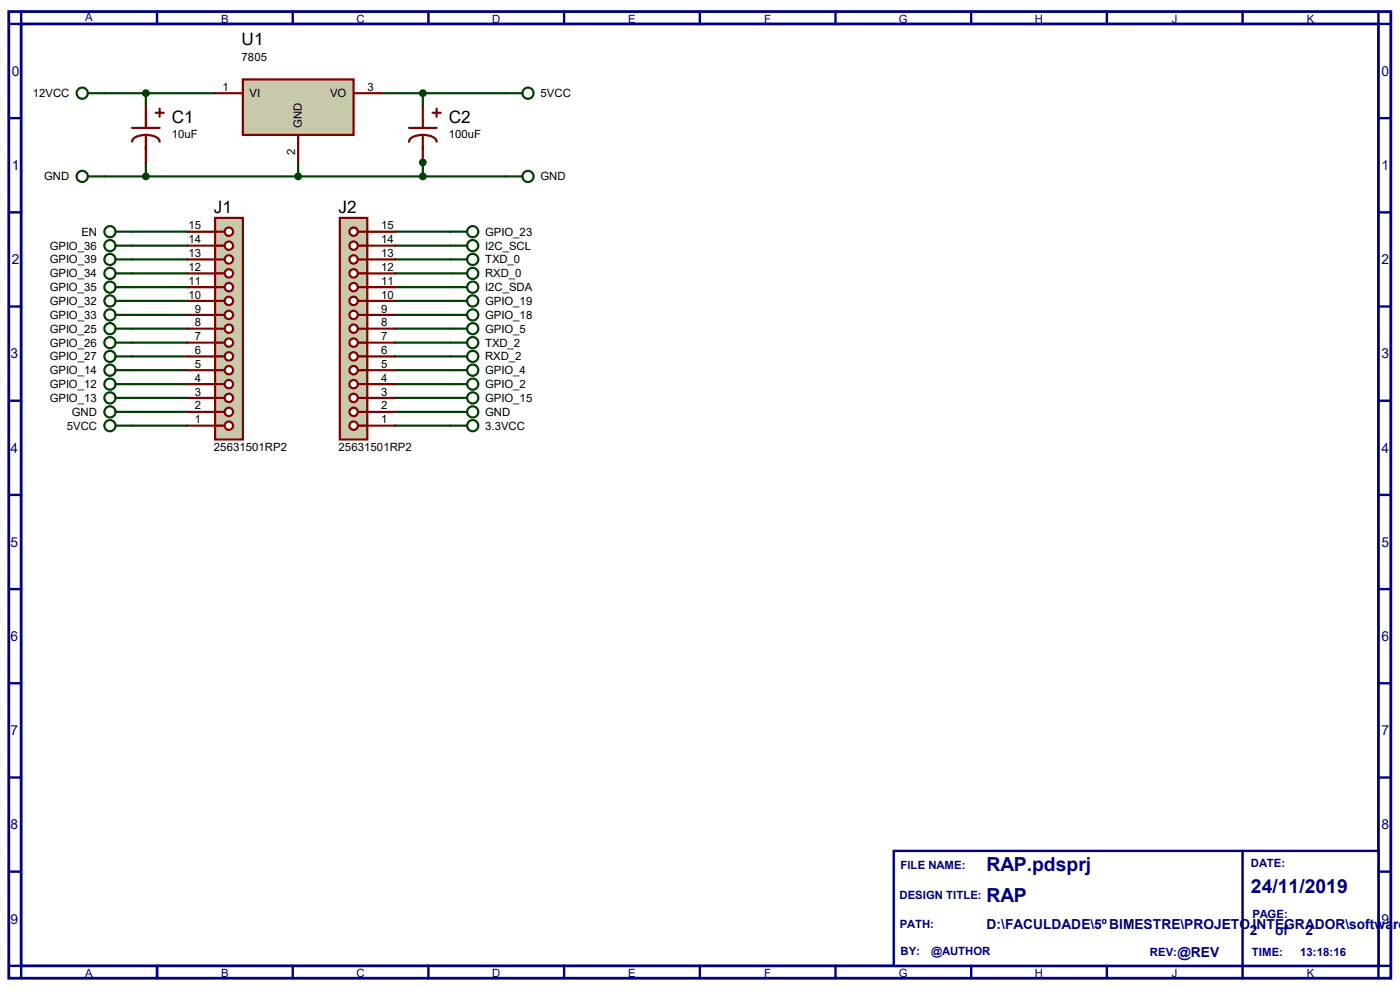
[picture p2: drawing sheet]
<svg xmlns="http://www.w3.org/2000/svg" width="297mm" height="210mm" viewBox="0 0 297 210" stroke-linecap="round" stroke-linejoin="round" font-family="sans-serif">
<path d="M1.9 2.5h293.2v205h-293.2zM4.5 5.1h287.9v199.8h-287.9z" fill="none" stroke="#000080" stroke-width=".59"/>
<path d="M4.5 2.5v2.6h-2.6M33.3 2.5v2.6" fill="none" stroke="#000080" stroke-width=".51"/>
<path d="M189.6 180.5h102.8v24.4h-102.8z" fill="#fff" stroke="#000080" stroke-width=".51"/>
<g fill="none" stroke="#000080" stroke-width=".51">
<path d="M62.1 2.5v2.6M90.9 2.5v2.6M119.7 2.5v2.6M148.5 2.5v2.6M177.2 2.5v2.6M206 2.5v2.6M234.8 2.5v2.6M263.6 2.5v2.6M292.4 2.5v2.6h2.7M1.9 25.1h2.6M292.4 25.1h2.7M1.9 45h2.6"/>
<path d="M292.4 45h2.7M1.9 65h2.6M292.4 65h2.7M1.9 85h2.6M292.4 85h2.7M1.9 105h2.6M292.4 105h2.7M1.9 125h2.6M292.4 125h2.7M1.9 144.9h2.6M292.4 144.9h2.7M1.9 164.9h2.6"/>
<path d="M292.4 164.9h2.7M1.9 184.9h2.6M263.6 180.5v27M292.4 184.9h2.7M1.9 204.9h2.6v2.6M33.3 204.9v2.6M62.1 204.9v2.6M90.9 204.9v2.6M119.7 204.9v2.6M148.5 204.9v2.6M177.2 204.9v2.6M206 204.9v2.6"/>
<path d="M234.8 204.9v2.6M295.1 204.9h-2.7v2.6"/>
</g>
<path d="M22.1 19.8h8.8v2.9" fill="none" stroke="#004000" stroke-width=".47"/>
<circle cx="89.7" cy="34.5" r=".23" fill="#004000"/>
<g fill="none" stroke="#004000" stroke-width=".47">
<path d="M18.6 19.8h3.5M30.9 19.8h14.7M80.9 19.8h30M89.7 19.8v2.9M18.6 37.4h92.3M30.9 34.5v2.9M63.2 34.5v2.9M89.7 34.5v2.9M28 49.1h11.8M28 52.1h11.8M28 55h11.8M28 58h11.8"/>
<path d="M83.8 49.1h11.8M83.8 52.1h11.8M83.8 55h11.8M83.8 58h11.8M28 60.9h11.8M28 63.8h11.8M28 66.8h11.8M28 69.7h11.8M28 72.7h11.8M28 75.6h11.8M28 78.5h11.8M83.8 60.9h11.8"/>
<path d="M83.8 63.8h11.8M83.8 66.8h11.8M83.8 69.7h11.8M83.8 72.7h11.8M83.8 75.6h11.8M83.8 78.5h11.8M28 81.5h11.8M28 84.4h11.8M28 87.4h11.8M28 90.3h11.8M83.8 81.5h11.8M83.8 84.4h11.8"/>
<path d="M83.8 87.4h11.8M83.8 90.3h11.8"/>
<circle cx="17.4" cy="19.8" r="1.19"/>
<circle cx="112" cy="19.8" r="1.19"/>
<circle cx="17.4" cy="37.4" r="1.19"/>
<circle cx="112" cy="37.4" r="1.19"/>
</g>
<g fill="none" stroke="#800000" stroke-width=".47">
<path d="M28 27.1h5.9M30.9 28.6a3.6 3.6 0 0 1 2.9 1l.1 .5M30.9 28.6a3.6 3.6 0 0 0-2.8 1l-.1 .5M30.9 22.7v4.4M30.9 28.6v5.9M33 23.9h1.8M33.9 23v1.8M86.8 27.1h5.8M89.7 28.6a3.6 3.6 0 0 1 2.8 1l.1 .5M89.7 28.6a3.6 3.6 0 0 0-2.8 1l-.1 .5M89.7 22.7v4.4M89.7 28.6v5.9"/>
<path d="M91.8 23.9h1.7M92.6 23v1.8"/>
</g>
<g fill="#004000" stroke="#004000" stroke-width=".47">
<circle cx="30.9" cy="19.8" r=".59"/>
<circle cx="89.7" cy="34.5" r=".59"/>
<circle cx="89.7" cy="19.8" r=".59"/>
<circle cx="30.9" cy="37.4" r=".59"/>
<circle cx="63.2" cy="37.4" r=".59"/>
<circle cx="89.7" cy="37.4" r=".59"/>
</g>
<path d="M51.5 16.8h23.5v11.8h-23.5z" fill="#c8c8aa" stroke="#800000" stroke-width=".47"/>
<path d="M45.6 19.8h5.9M75 19.8h5.9M63.2 28.6v5.9" fill="none" stroke="#800000" stroke-width=".47"/>
<path d="M45.6 46.2h5.9v47h-5.9z" fill="#c8c8aa" stroke="#800000" stroke-width=".47"/>
<path d="M45.6 90.3h2.1" fill="none" stroke="#800000" stroke-width=".47"/>
<circle cx="48.6" cy="90.3" r=".89" fill="#fff" stroke="#800000" stroke-width=".47"/>
<path d="M45.6 87.4h2.1" fill="none" stroke="#800000" stroke-width=".47"/>
<circle cx="48.6" cy="87.4" r=".89" fill="#fff" stroke="#800000" stroke-width=".47"/>
<path d="M45.6 84.4h2.1" fill="none" stroke="#800000" stroke-width=".47"/>
<circle cx="48.6" cy="84.4" r=".89" fill="#fff" stroke="#800000" stroke-width=".47"/>
<path d="M45.6 81.5h2.1" fill="none" stroke="#800000" stroke-width=".47"/>
<circle cx="48.6" cy="81.5" r=".89" fill="#fff" stroke="#800000" stroke-width=".47"/>
<path d="M45.6 78.5h2.1" fill="none" stroke="#800000" stroke-width=".47"/>
<circle cx="48.6" cy="78.5" r=".89" fill="#fff" stroke="#800000" stroke-width=".47"/>
<path d="M45.6 75.6h2.1" fill="none" stroke="#800000" stroke-width=".47"/>
<circle cx="48.6" cy="75.6" r=".89" fill="#fff" stroke="#800000" stroke-width=".47"/>
<path d="M45.6 72.7h2.1" fill="none" stroke="#800000" stroke-width=".47"/>
<circle cx="48.6" cy="72.7" r=".89" fill="#fff" stroke="#800000" stroke-width=".47"/>
<path d="M45.6 69.7h2.1" fill="none" stroke="#800000" stroke-width=".47"/>
<circle cx="48.6" cy="69.7" r=".89" fill="#fff" stroke="#800000" stroke-width=".47"/>
<path d="M45.6 66.8h2.1" fill="none" stroke="#800000" stroke-width=".47"/>
<circle cx="48.6" cy="66.8" r=".89" fill="#fff" stroke="#800000" stroke-width=".47"/>
<path d="M45.6 63.8h2.1" fill="none" stroke="#800000" stroke-width=".47"/>
<circle cx="48.6" cy="63.8" r=".89" fill="#fff" stroke="#800000" stroke-width=".47"/>
<path d="M45.6 60.9h2.1" fill="none" stroke="#800000" stroke-width=".47"/>
<circle cx="48.6" cy="60.9" r=".89" fill="#fff" stroke="#800000" stroke-width=".47"/>
<path d="M45.6 58h2.1" fill="none" stroke="#800000" stroke-width=".47"/>
<circle cx="48.6" cy="58" r=".89" fill="#fff" stroke="#800000" stroke-width=".47"/>
<path d="M45.6 55h2.1" fill="none" stroke="#800000" stroke-width=".47"/>
<circle cx="48.6" cy="55" r=".89" fill="#fff" stroke="#800000" stroke-width=".47"/>
<path d="M45.6 52.1h2.1" fill="none" stroke="#800000" stroke-width=".47"/>
<circle cx="48.6" cy="52.1" r=".89" fill="#fff" stroke="#800000" stroke-width=".47"/>
<path d="M45.6 49.1h2.1" fill="none" stroke="#800000" stroke-width=".47"/>
<circle cx="48.6" cy="49.1" r=".89" fill="#fff" stroke="#800000" stroke-width=".47"/>
<g fill="none" stroke="#800000" stroke-width=".47">
<path d="M39.8 58h5.8M39.8 55h5.8M39.8 52.1h5.8M39.8 49.1h5.8M39.8 78.5h5.8M39.8 75.6h5.8M39.8 72.7h5.8M39.8 69.7h5.8M39.8 66.8h5.8M39.8 63.8h5.8M39.8 60.9h5.8M39.8 90.3h5.8"/>
<path d="M39.8 87.4h5.8M39.8 84.4h5.8M39.8 81.5h5.8"/>
</g>
<path d="M72.1 46.2h5.8v47h-5.8z" fill="#c8c8aa" stroke="#800000" stroke-width=".47"/>
<path d="M75.9 90.3h2" fill="none" stroke="#800000" stroke-width=".47"/>
<circle cx="75" cy="90.3" r=".89" fill="#fff" stroke="#800000" stroke-width=".47"/>
<path d="M75.9 87.4h2" fill="none" stroke="#800000" stroke-width=".47"/>
<circle cx="75" cy="87.4" r=".89" fill="#fff" stroke="#800000" stroke-width=".47"/>
<path d="M75.9 84.4h2" fill="none" stroke="#800000" stroke-width=".47"/>
<circle cx="75" cy="84.4" r=".89" fill="#fff" stroke="#800000" stroke-width=".47"/>
<path d="M75.9 81.5h2" fill="none" stroke="#800000" stroke-width=".47"/>
<circle cx="75" cy="81.5" r=".89" fill="#fff" stroke="#800000" stroke-width=".47"/>
<path d="M75.9 78.5h2" fill="none" stroke="#800000" stroke-width=".47"/>
<circle cx="75" cy="78.5" r=".89" fill="#fff" stroke="#800000" stroke-width=".47"/>
<path d="M75.9 75.6h2" fill="none" stroke="#800000" stroke-width=".47"/>
<circle cx="75" cy="75.6" r=".89" fill="#fff" stroke="#800000" stroke-width=".47"/>
<path d="M75.9 72.7h2" fill="none" stroke="#800000" stroke-width=".47"/>
<circle cx="75" cy="72.7" r=".89" fill="#fff" stroke="#800000" stroke-width=".47"/>
<path d="M75.9 69.7h2" fill="none" stroke="#800000" stroke-width=".47"/>
<circle cx="75" cy="69.7" r=".89" fill="#fff" stroke="#800000" stroke-width=".47"/>
<path d="M75.9 66.8h2" fill="none" stroke="#800000" stroke-width=".47"/>
<circle cx="75" cy="66.8" r=".89" fill="#fff" stroke="#800000" stroke-width=".47"/>
<path d="M75.9 63.8h2" fill="none" stroke="#800000" stroke-width=".47"/>
<circle cx="75" cy="63.8" r=".89" fill="#fff" stroke="#800000" stroke-width=".47"/>
<path d="M75.9 60.9h2" fill="none" stroke="#800000" stroke-width=".47"/>
<circle cx="75" cy="60.9" r=".89" fill="#fff" stroke="#800000" stroke-width=".47"/>
<path d="M75.9 58h2" fill="none" stroke="#800000" stroke-width=".47"/>
<circle cx="75" cy="58" r=".89" fill="#fff" stroke="#800000" stroke-width=".47"/>
<path d="M75.9 55h2" fill="none" stroke="#800000" stroke-width=".47"/>
<circle cx="75" cy="55" r=".89" fill="#fff" stroke="#800000" stroke-width=".47"/>
<path d="M75.9 52.1h2" fill="none" stroke="#800000" stroke-width=".47"/>
<circle cx="75" cy="52.1" r=".89" fill="#fff" stroke="#800000" stroke-width=".47"/>
<path d="M75.9 49.1h2" fill="none" stroke="#800000" stroke-width=".47"/>
<circle cx="75" cy="49.1" r=".89" fill="#fff" stroke="#800000" stroke-width=".47"/>
<g fill="none" stroke="#800000" stroke-width=".47">
<path d="M77.9 58h5.9M77.9 55h5.9M77.9 52.1h5.9M77.9 49.1h5.9M77.9 78.5h5.9M77.9 75.6h5.9M77.9 72.7h5.9M77.9 69.7h5.9M77.9 66.8h5.9M77.9 63.8h5.9M77.9 60.9h5.9M77.9 90.3h5.9"/>
<path d="M77.9 87.4h5.9M77.9 84.4h5.9M77.9 81.5h5.9"/>
</g>
<g fill="none" stroke="#004000" stroke-width=".47">
<path d="M24.5 49.1h3.5M24.5 52.1h3.5M24.5 55h3.5M24.5 58h3.5M95.6 49.1h3.5M95.6 52.1h3.5M95.6 55h3.5M95.6 58h3.5M24.5 60.9h3.5M24.5 63.8h3.5M24.5 66.8h3.5M24.5 69.7h3.5"/>
<path d="M24.5 72.7h3.5M24.5 75.6h3.5M24.5 78.5h3.5M95.6 60.9h3.5M95.6 63.8h3.5M95.6 66.8h3.5M95.6 69.7h3.5M95.6 72.7h3.5M95.6 75.6h3.5M95.6 78.5h3.5M24.5 81.5h3.5M24.5 84.4h3.5"/>
<path d="M24.5 87.4h3.5M24.5 90.3h3.5M95.6 81.5h3.5M95.6 84.4h3.5M95.6 87.4h3.5M95.6 90.3h3.5"/>
<circle cx="23.3" cy="52.1" r="1.19"/>
<circle cx="23.3" cy="55" r="1.19"/>
<circle cx="23.3" cy="58" r="1.19"/>
<circle cx="23.3" cy="49.1" r="1.19"/>
<circle cx="100.3" cy="58" r="1.19"/>
<circle cx="100.3" cy="49.1" r="1.19"/>
<circle cx="100.3" cy="52.1" r="1.19"/>
<circle cx="100.3" cy="55" r="1.19"/>
<circle cx="23.3" cy="66.8" r="1.19"/>
<circle cx="23.3" cy="69.7" r="1.19"/>
<circle cx="23.3" cy="75.6" r="1.19"/>
<circle cx="23.3" cy="78.5" r="1.19"/>
<circle cx="23.3" cy="72.7" r="1.19"/>
<circle cx="23.3" cy="60.9" r="1.19"/>
<circle cx="23.3" cy="63.8" r="1.19"/>
<circle cx="100.3" cy="78.5" r="1.19"/>
<circle cx="100.3" cy="72.7" r="1.19"/>
<circle cx="100.3" cy="66.8" r="1.19"/>
<circle cx="100.3" cy="69.7" r="1.19"/>
<circle cx="100.3" cy="63.8" r="1.19"/>
<circle cx="100.3" cy="60.9" r="1.19"/>
<circle cx="100.3" cy="75.6" r="1.19"/>
<circle cx="23.3" cy="81.5" r="1.19"/>
<circle cx="23.3" cy="84.4" r="1.19"/>
<circle cx="23.3" cy="90.3" r="1.19"/>
<circle cx="23.3" cy="87.4" r="1.19"/>
<circle cx="100.3" cy="81.5" r="1.19"/>
<circle cx="100.3" cy="87.4" r="1.19"/>
<circle cx="100.3" cy="84.4" r="1.19"/>
<circle cx="100.3" cy="90.3" r="1.19"/>
</g>
<g font-size="4.1" fill="#000080">
<text x="209.3" y="184.7">RAP.pdsprj</text>
<text x="209.3" y="191.4">RAP</text>
<text x="265.4" y="189.4">24/11/2019</text>
</g>
<g font-size="3.6">
<text x="51.3" y="9.7">U1</text>
<text x="36.4" y="26.1">C1</text>
<text x="95.2" y="26.1">C2</text>
<text x="45.4" y="45.2">J1</text>
<text x="71.8" y="45.2">J2</text>
</g>
<g font-size="2.9" fill="#000080">
<text x="2.5" y="16.1">0</text>
<text x="293.1" y="16.1">0</text>
<text x="2.5" y="36.1">1</text>
<text x="293.1" y="36.1">1</text>
<text x="2.5" y="56">2</text>
<text x="293.1" y="56">2</text>
<text x="2.2" y="76">3</text>
<text x="293.1" y="76">3</text>
<text x="2.2" y="96">4</text>
<text x="293.1" y="96">4</text>
<text x="2.2" y="116">5</text>
<text x="293.1" y="116">5</text>
<text x="2.2" y="136">6</text>
<text x="293.1" y="136">6</text>
<text x="2.2" y="156">7</text>
<text x="293.1" y="156">7</text>
<text x="2.2" y="175.9">8</text>
<text x="293.1" y="175.9">8</text>
<text x="2.2" y="195.9">9</text>
<text x="209.3" y="197.1">D:\FACULDADE\5º BIMESTRE\PROJETO INTEGRADOR\software</text>
<text x="293.1" y="195.9">9</text>
<text x="249.8" y="203">@REV</text>
<text x="265.2" y="198.3">2</text>
<text x="270.5" y="198.3">of</text>
<text x="276.9" y="198.3">2</text>
</g>
<g font-size="2.4" fill="#000080">
<text x="18.1" y="4.5">A</text>
<text x="46.9" y="4.8">B</text>
<text x="75.6" y="4.8">C</text>
<text x="104.4" y="4.8">D</text>
<text x="133.3" y="4.8">E</text>
<text x="162.1" y="4.8">F</text>
<text x="190.7" y="4.8">G</text>
<text x="219.5" y="4.8">H</text>
<text x="248.6" y="4.8">J</text>
<text x="277.2" y="4.8">K</text>
<text x="191.1" y="184.4">FILE NAME:</text>
<text x="265.4" y="183.9">DATE:</text>
<text x="190.8" y="190.8">DESIGN TITLE:</text>
<text x="190.9" y="196.9">PATH:</text>
<text x="265.7" y="194.7">PAGE:</text>
<text x="191.1" y="202.6">BY:</text>
<text x="197.5" y="202.6">@AUTHOR</text>
<text x="244" y="202.8">REV:</text>
<text x="265.6" y="202.8">TIME:</text>
<text x="275.8" y="202.8">13:18:16</text>
<text x="18.1" y="207.2">A</text>
<text x="46.9" y="207.2">B</text>
<text x="75.6" y="207.2">C</text>
<text x="104.4" y="207.2">D</text>
<text x="133.3" y="207.2">E</text>
<text x="162.1" y="207.2">F</text>
<text x="190.7" y="207.2">G</text>
<text x="219.5" y="207.2">H</text>
<text x="248.6" y="207.2">J</text>
<text x="277.2" y="207.2">K</text>
</g>
<g font-size="2.4">
<text x="51.3" y="13">7805</text>
<text x="6.9" y="20.6">12VCC</text>
<text x="47.2" y="19.3">1</text>
<text x="53" y="20.6">VI</text>
<text x="70" y="20.6">VO</text>
<text x="77.9" y="19.3">3</text>
<text x="114.7" y="20.6">5VCC</text>
<text x="36.4" y="29.4">10uF</text>
<text x="64.1" y="27.1" transform="rotate(-90 64.1 27.1)">GND</text>
<text x="95.2" y="29.4">100uF</text>
<text x="62.7" y="32.9" transform="rotate(-90 62.7 32.9)">2</text>
<text x="9.4" y="38.3">GND</text>
<text x="114.7" y="38.3">GND</text>
<text x="10.5" y="53">GPIO_36</text>
<text x="17.3" y="50">EN</text>
<text x="40" y="51.6">14</text>
<text x="40" y="48.6">15</text>
<text x="80.9" y="51.6">14</text>
<text x="80.9" y="48.6">15</text>
<text x="102.9" y="50">GPIO_23</text>
<text x="102.9" y="53">I2C_SCL</text>
<text x="10.5" y="55.9">GPIO_39</text>
<text x="10.5" y="58.8">GPIO_34</text>
<text x="40" y="57.5">12</text>
<text x="40" y="54.5">13</text>
<text x="80.9" y="57.5">12</text>
<text x="80.9" y="54.5">13</text>
<text x="102.9" y="55.9">TXD_0</text>
<text x="102.9" y="58.8">RXD_0</text>
<text x="10.5" y="61.8">GPIO_35</text>
<text x="10.5" y="64.7">GPIO_32</text>
<text x="40" y="63.3">10</text>
<text x="40" y="60.4">11</text>
<text x="80.9" y="63.3">10</text>
<text x="80.9" y="60.4">11</text>
<text x="102.9" y="61.8">I2C_SDA</text>
<text x="102.9" y="64.7">GPIO_19</text>
<text x="10.5" y="67.6">GPIO_33</text>
<text x="10.5" y="70.6">GPIO_25</text>
<text x="41.4" y="69.2">8</text>
<text x="41.4" y="66.3">9</text>
<text x="80.9" y="69.2">8</text>
<text x="80.9" y="66.3">9</text>
<text x="102.9" y="67.6">GPIO_18</text>
<text x="102.9" y="70.6">GPIO_5</text>
<text x="10.5" y="73.5">GPIO_26</text>
<text x="10.5" y="76.5">GPIO_27</text>
<text x="41.4" y="75.1">6</text>
<text x="41.4" y="72.2">7</text>
<text x="80.9" y="75.1">6</text>
<text x="80.9" y="72.2">7</text>
<text x="102.9" y="73.5">TXD_2</text>
<text x="102.9" y="76.5">RXD_2</text>
<text x="10.5" y="79.4">GPIO_14</text>
<text x="10.5" y="82.3">GPIO_12</text>
<text x="41.4" y="83.9">3</text>
<text x="41.4" y="81">4</text>
<text x="41.4" y="78">5</text>
<text x="80.9" y="83.9">3</text>
<text x="80.9" y="81">4</text>
<text x="80.9" y="78">5</text>
<text x="102.9" y="79.4">GPIO_4</text>
<text x="102.9" y="82.3">GPIO_2</text>
<text x="10.5" y="85.3">GPIO_13</text>
<text x="15.2" y="88.2">GND</text>
<text x="41.4" y="89.8">1</text>
<text x="41.4" y="86.9">2</text>
<text x="80.9" y="89.8">1</text>
<text x="80.9" y="86.9">2</text>
<text x="102.9" y="85.3">GPIO_15</text>
<text x="102.9" y="88.2">GND</text>
<text x="14.2" y="91.1">5VCC</text>
<text x="45.4" y="95.7">25631501RP2</text>
<text x="71.8" y="95.7">25631501RP2</text>
<text x="102.9" y="91.1">3.3VCC</text>
</g>
</svg>
